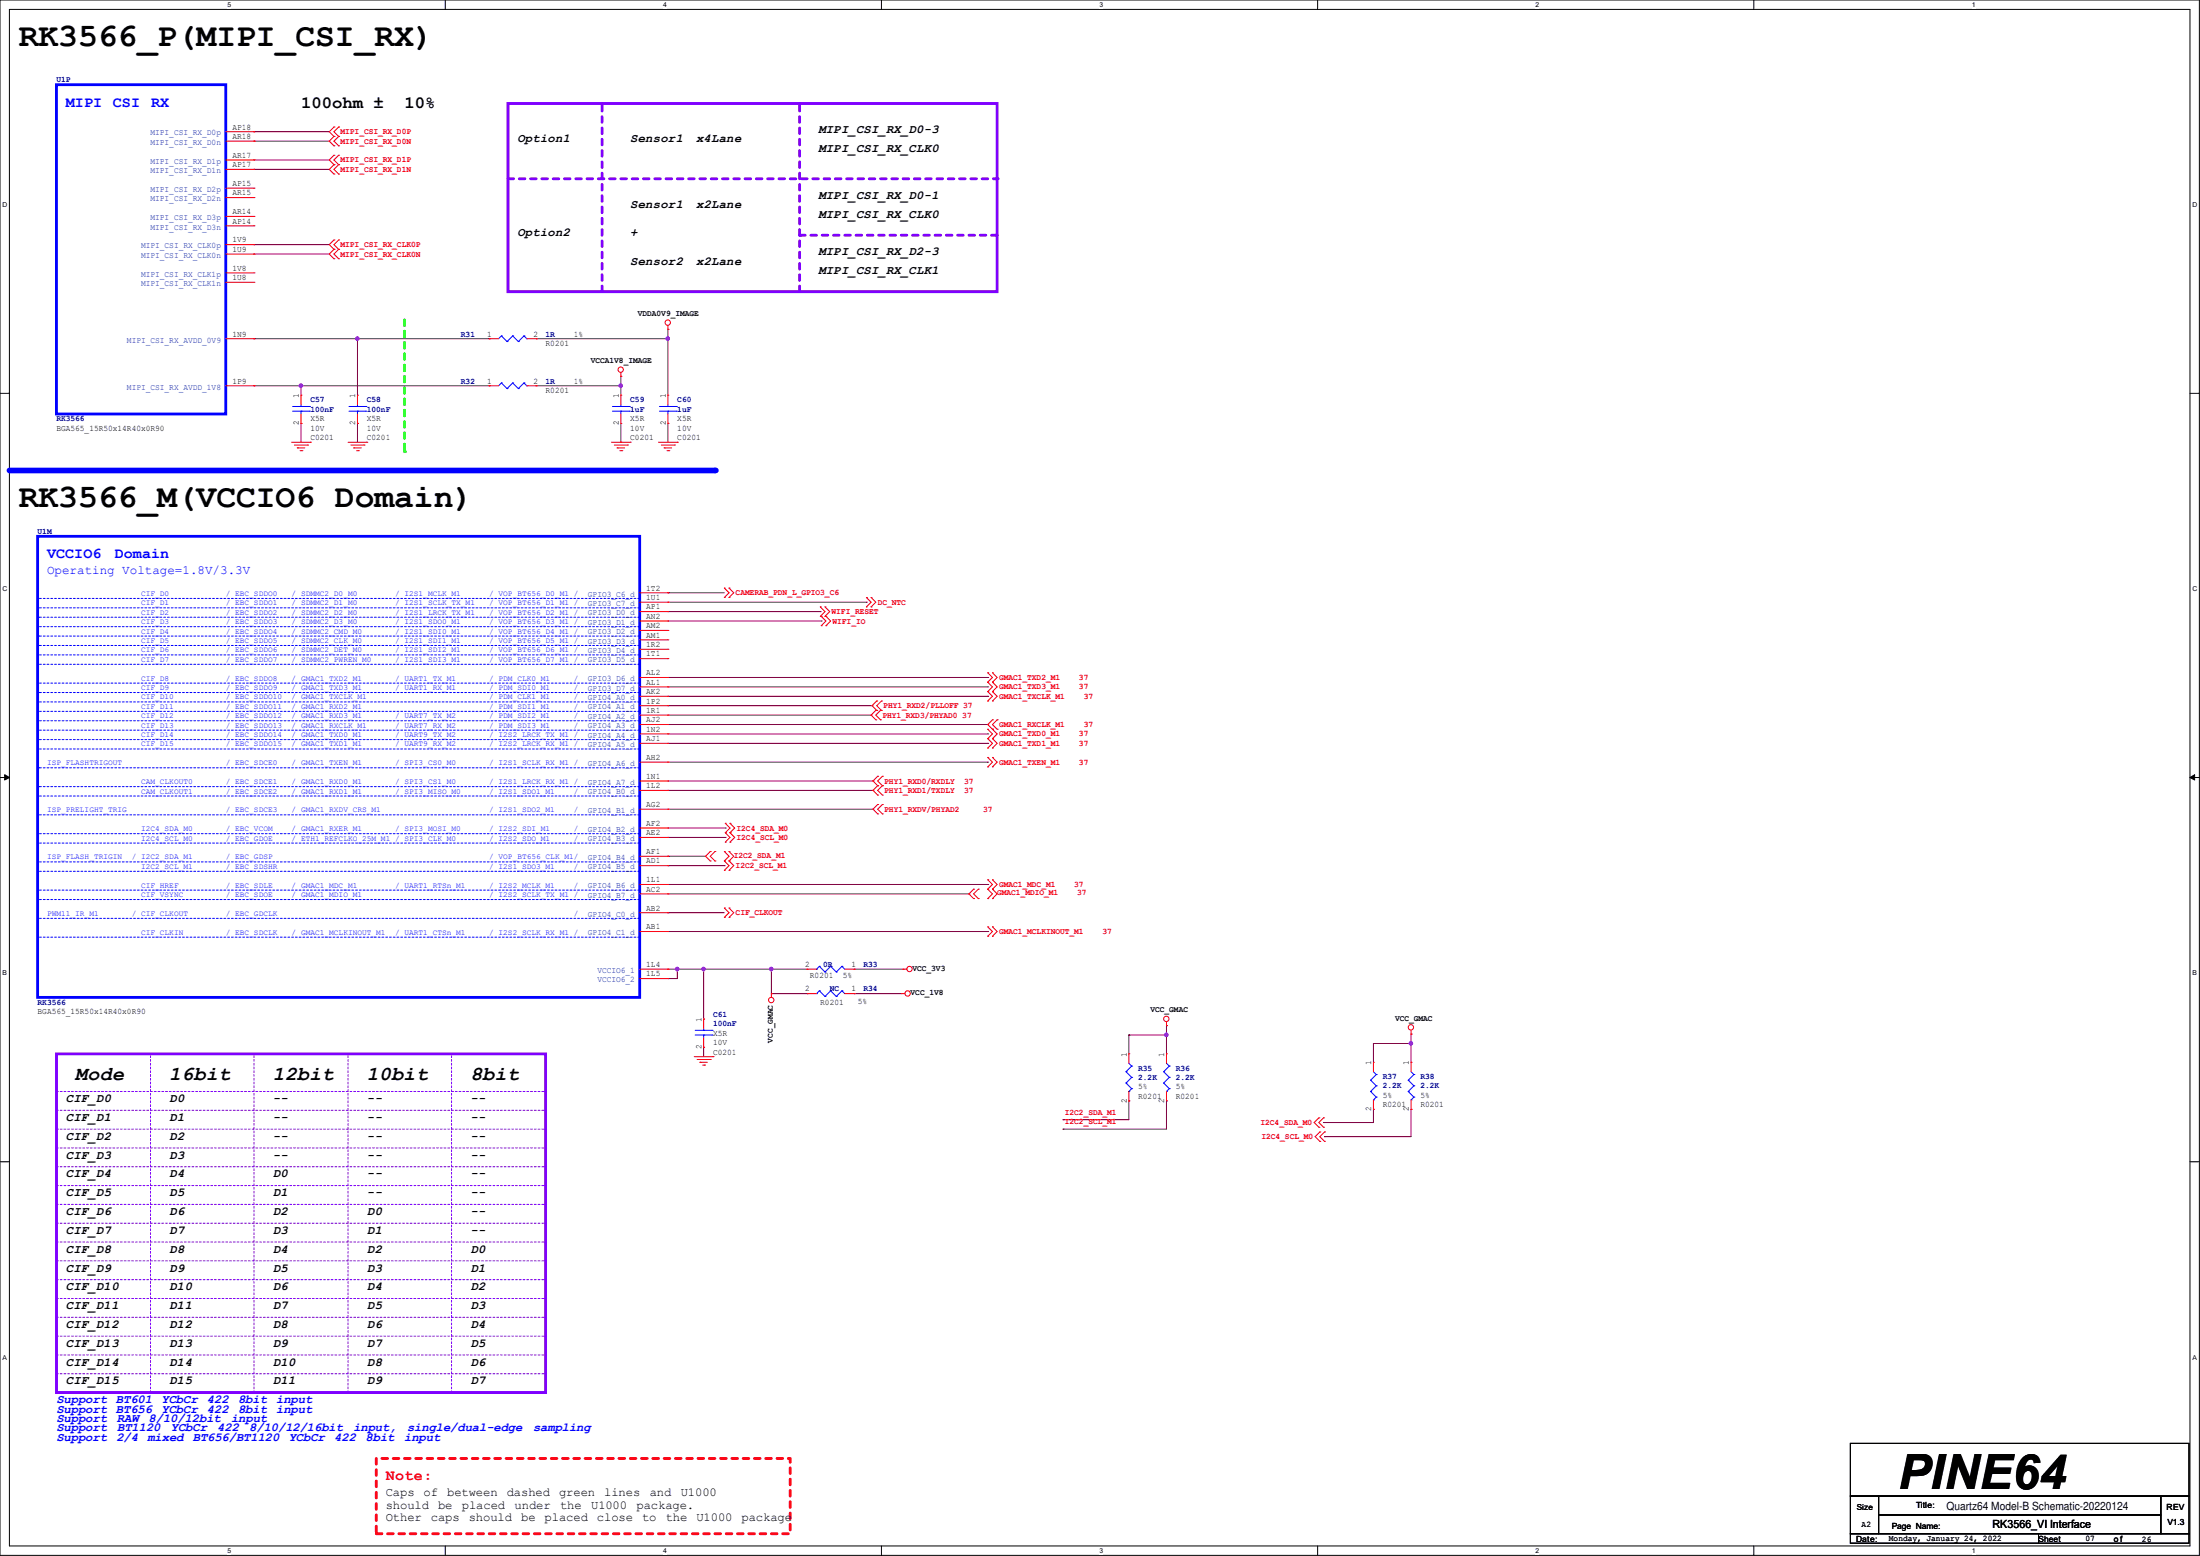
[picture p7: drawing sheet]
<svg xmlns="http://www.w3.org/2000/svg" width="297mm" height="210mm" viewBox="0 0 297 210" stroke-linecap="round" stroke-linejoin="round" font-family="sans-serif">
<path d="M0 0h296.9v209.9h-296.9zM1.3 1.3h294.4v207.4h-294.4z" fill="none" stroke="#000" stroke-width=".14"/>
<g fill="#fff">
<path d="M30.7 .1h.5v1h-.5z"/>
<path d="M30.7 208.8h.5v1h-.5z"/>
</g>
<path d="M60.1 0v1.3M60.1 208.7v1.2" fill="none" stroke="#000" stroke-width=".14"/>
<g fill="#fff">
<path d="M89.5 .1h.5v1h-.5z"/>
<path d="M89.5 208.8h.5v1h-.5z"/>
</g>
<path d="M119 0v1.3M119 208.7v1.2" fill="none" stroke="#000" stroke-width=".14"/>
<g fill="#fff">
<path d="M148.4 .1h.5v1h-.5z"/>
<path d="M148.4 208.8h.5v1h-.5z"/>
</g>
<path d="M177.9 0v1.3M177.9 208.7v1.2" fill="none" stroke="#000" stroke-width=".14"/>
<g fill="#fff">
<path d="M207.3 .1h.5v1h-.5z"/>
<path d="M207.3 208.8h.5v1h-.5z"/>
</g>
<path d="M236.8 0v1.3M236.8 208.7v1.2" fill="none" stroke="#000" stroke-width=".14"/>
<g fill="#fff">
<path d="M266.2 .1h.5v1h-.5z"/>
<path d="M266.2 208.8h.5v1h-.5z"/>
<path d="M.3 27.2h.7v1h-.7z"/>
<path d="M296 27.2h.6v1h-.6z"/>
<path d="M.3 79h.7v1h-.7z"/>
<path d="M296 79h.6v1h-.6z"/>
</g>
<path d="M0 53.1h1.3M295.7 53.1h1.2" fill="none" stroke="#000" stroke-width=".14"/>
<g fill="#fff">
<path d="M.3 130.9h.6v1h-.6z"/>
<path d="M296 130.9h.6v1h-.6z"/>
</g>
<path d="M0 104.9h1.3M295.7 104.9h1.2" fill="none" stroke="#000" stroke-width=".14"/>
<path d="M.6 104.6l.7 .3-.7 .4zM295.7 104.9l.6-.3v.7z" fill="#000" stroke="#000" stroke-width=".14"/>
<g fill="#fff">
<path d="M.3 182.7h.6v1h-.6z"/>
<path d="M296 182.7h.5v1h-.5z"/>
</g>
<path d="M0 156.8h1.3M295.7 156.8h1.2" fill="none" stroke="#000" stroke-width=".14"/>
<path d="M1.3 63.5h95.2" fill="none" stroke="#00f" stroke-width=".76"/>
<circle cx="96.5" cy="63.5" r=".38" fill="#00f"/>
<path d="M54.6 43.2v17.8" fill="none" stroke="#01ff00" stroke-width=".38" stroke-dasharray=".8 .8"/>
<circle cx="54.6" cy="61" r=".19" fill="#01ff00" stroke-dasharray=".8 .8"/>
<path d="M50.8 196.9h55.9v10.1h-55.9z" fill="none" stroke="#f00" stroke-width=".38" stroke-dasharray=".8 .8"/>
<path d="M68.6 14h66v25.4h-66z" fill="none" stroke="#7f00ff" stroke-width=".38"/>
<path d="M68.6 24.1h66" fill="none" stroke="#7f00ff" stroke-width=".38" stroke-dasharray=".8 .8"/>
<circle cx="134.6" cy="24.1" r=".19" fill="#7f00ff" stroke-dasharray=".8 .8"/>
<path d="M108 39.4v-25.4" fill="none" stroke="#7f00ff" stroke-width=".38" stroke-dasharray=".8 .8"/>
<circle cx="108" cy="14" r=".19" fill="#7f00ff" stroke-dasharray=".8 .8"/>
<path d="M134.6 31.7h-26.6" fill="none" stroke="#7f00ff" stroke-width=".38" stroke-dasharray=".8 .8"/>
<circle cx="108" cy="31.7" r=".19" fill="#7f00ff" stroke-dasharray=".8 .8"/>
<path d="M81.3 39.4v-25.4" fill="none" stroke="#7f00ff" stroke-width=".38" stroke-dasharray=".8 .8"/>
<circle cx="81.3" cy="14" r=".19" fill="#7f00ff" stroke-dasharray=".8 .8"/>
<path d="M7.6 142.2h66.1v45.8h-66.1z" fill="none" stroke="#7f00ff" stroke-width=".38"/>
<g fill="none" stroke="#7f00ff" stroke-width=".14" stroke-dasharray=".3 .3">
<path d="M7.6 147.3h66.1M7.6 149.9h66.1M7.6 152.4h66.1M7.6 154.9h66.1M7.6 157.5h66.1M20.3 142.2h.1M34.3 142.2h.1M47 142.2h.1M61 142.2h.1M73.7 147.3h.1M73.7 149.9h.1M73.7 152.4h.1"/>
<path d="M73.7 154.9h.1M73.7 157.5h.1M7.6 167.6h66.1M7.6 165.1h66.1M7.6 162.6h66.1M7.6 160h66.1M7.6 170.2h66.1M7.6 177.8h66.1M7.6 175.3h66.1M7.6 172.7h66.1M73.7 167.6h.1M73.7 165.1h.1"/>
<path d="M73.7 162.6h.1M73.7 160h.1M73.7 170.2h.1M73.7 177.8h.1M73.7 175.3h.1M73.7 172.7h.1M7.6 180.3h66.1M7.6 185.4h66.1M7.6 182.9h66.1M20.3 188v-45.8M34.3 188v-45.8M47 188v-45.8"/>
<path d="M61 188v-45.8M73.7 180.3h.1M73.7 185.4h.1M73.7 182.9h.1"/>
</g>
<g fill="none" stroke="#7f003f" stroke-width=".14">
<path d="M34.3 19h.1M34.3 17.8h.1M34.3 19h10.2M34.3 17.8h10.2M34.3 34.3h.1M34.3 33h.1M34.3 22.9h.1M34.3 21.6h.1M34.3 34.3h10.2M34.3 33h10.2M34.3 22.9h10.2M34.3 21.6h10.2"/>
<path d="M34.3 45.7h.1M34.3 52.1h.1M34.3 45.7h31.7M34.3 52.1h31.7M40.6 52.1h.1M40.6 57.1h.1M40.6 52.1v1.2M40.6 57.1v2.6M48.3 45.7h.1M48.3 57.1h.1M48.3 45.7v7.6M48.3 57.1v2.6"/>
<path d="M66 52.1h.1M66 45.7h.1M72.4 45.7h.1M72.4 45.7h17.8M72.4 52.1h11.4M83.8 50.8h.1M83.8 52.1h.1M83.8 59.7h.1M83.8 50.8v2.5M83.8 57.1v2.6M90.2 45.7h.1M90.2 57.1h.1"/>
<path d="M90.2 44.4h.1M90.2 44.4v8.9M90.2 57.1v2.6M90.2 80h.1M90.2 91.4h43.2M90.2 92.7h43.2M90.2 94h43.2M90.2 95.3h27.5M90.2 96.5h27.4M90.2 97.8h43.2M90.2 99.1h43.2M90.2 80h7.6"/>
<path d="M90.2 81.3h26.8M90.2 82.6h20.5M90.2 83.8h20.7M110.7 82.6h.1M110.9 83.8h.1M117 81.3h.1M117.6 96.5h.1M117.7 95.3h.1M133.4 91.4h.1M133.4 92.7h.1M133.4 94h.1M133.4 97.8h.1"/>
<path d="M133.4 99.1h.1M90.2 115.6h.1M90.2 115.6h5.1M90.2 116.8h7.6M90.2 119.4h43.2M90.2 100.3h43.2M90.2 102.9h43.2M90.2 105.4h27.7M90.2 106.7h27.7M90.2 109.2h27.7M90.2 111.8h7.7M90.2 113h7.7"/>
<path d="M97.8 116.8h.1M97.9 111.8h.1M97.9 113h.1M117.9 105.4h.1M117.9 106.7h.1M117.9 109.2h.1M133.4 119.4h.1M133.4 100.3h.1M133.4 102.9h.1M90.2 130.8h.1M90.2 123.2h.1M90.2 132.1h.1"/>
<path d="M90.2 130.8h18.8M90.2 123.2h7.6M90.2 120.7h40.6M90.2 125.7h43.2M91.4 130.8h.1M91.4 130.8v1.3h-1.2M95 137.5h.1M95 130.8h.1M95 130.8v6.7M104.1 130.8h.1M104.1 130.8v3.3h4.9M109 134.1h.1"/>
<path d="M115.3 134.1h.1M115.3 130.8h.1M115.3 130.8h6.6M115.3 134.1h6.4M130.8 120.7h.1M133.4 125.7h.1M152.4 139.7h.1M152.4 139.7v2.5M152.4 139.7h5.1M157.5 138.4h.1M157.5 139.7h.1M157.5 138.4v3.8"/>
<path d="M190.5 139.6h.1M190.5 139.6v3.8M95 141.4h.1M95 141.4v1.2M143.5 151.1h.1M143.5 152.4h.1M152.4 148.6h.1M152.4 148.6v2.5h-8.9M157.5 148.6h.1M157.5 148.6v3.8h-14M178.7 151.5h.1M178.8 153.4h.1"/>
<path d="M185.4 140.8h.1M185.4 149.7h.1M185.4 140.8v2.6M185.4 149.7v1.8h-6.7M185.4 140.8h5.1M190.5 140.8h.1M190.5 149.7h.1M190.5 149.7v3.7h-11.7"/>
</g>
<g fill="#f0f" stroke="#f0f" stroke-width=".14">
<circle cx="48.2" cy="45.7" r=".23"/>
<circle cx="40.6" cy="52" r=".23"/>
<circle cx="157.5" cy="139.7" r=".23"/>
<circle cx="95" cy="130.8" r=".23"/>
<circle cx="91.4" cy="130.8" r=".23"/>
<circle cx="83.8" cy="52" r=".23"/>
<circle cx="90.1" cy="45.7" r=".23"/>
<circle cx="104.1" cy="130.8" r=".23"/>
<circle cx="190.5" cy="140.8" r=".23"/>
</g>
<g fill="none" stroke="#f00" stroke-width=".14">
<path d="M30.5 17.8h3.8M30.5 19h3.8M34.3 17.8h.1M34.3 19h.1M45.1 17.1h.1M45.1 18.4h.1M45.1 19.7h.1M45.1 17.1l-.6 .7 .6 .6M45.1 18.4l-.6 .6 .6 .7M45.7 18.4h.1M45.7 17.1h.1M45.7 19.7h.1"/>
<path d="M45.7 17.1l-.6 .7 .6 .6M45.7 18.4l-.6 .6 .6 .7M30.5 21.6h3.8M30.5 22.9h3.8M30.5 25.4h3.8M30.5 26.7h3.8M30.5 29.2h3.8M30.5 30.5h3.8M30.5 33h3.8M30.5 34.3h3.8M30.5 36.8h3.8M30.5 38.1h3.8"/>
<path d="M34.3 21.6h.1M34.3 22.9h.1M34.3 25.4h.1M34.3 26.7h.1M34.3 29.2h.1M34.3 30.5h.1M34.3 33h.1M34.3 34.3h.1M34.3 36.8h.1M34.3 38.1h.1M45.1 21h.1M45.1 22.2h.1"/>
<path d="M45.1 23.5h.1M45.1 32.4h.1M45.1 33.7h.1M45.1 34.9h.1M45.1 21l-.6 .6 .6 .6M45.1 22.2l-.6 .7 .6 .6M45.1 32.4l-.6 .6 .6 .7M45.1 33.7l-.6 .6 .6 .6M45.7 22.2h.1M45.7 21h.1M45.7 23.5h.1M45.7 33.7h.1"/>
<path d="M45.7 32.4h.1M45.7 34.9h.1M45.7 21l-.6 .6 .6 .6M45.7 22.2l-.6 .7 .6 .6M45.7 32.4l-.6 .6 .6 .7M45.7 33.7l-.6 .6 .6 .6M30.5 45.7h3.8M30.5 52.1h3.8M34.3 45.7h.1M34.3 52.1h.1M39.4 59.7h2.5M40.6 53.3h.1"/>
<path d="M40.6 57.1h.1M40.6 53.3v1.3M40.6 55.9v1.2M41.9 59.7h.1M47 59.7h2.5M48.3 53.3h.1M48.3 57.1h.1M48.3 53.3v1.3M48.3 55.9v1.2M49.5 59.7h.1M66 45.7h.1M66 52.1h.1"/>
<path d="M66 45.7h1.3M66 52.1h1.3M71.1 45.7h1.3M71.1 52.1h1.3M72.4 45.7h.1M72.4 52.1h.1M82.6 59.7h2.5M83.8 50.8h.1M83.8 53.3h.1M83.8 57.1h.1M83.8 50.3v.5M83.8 53.3v1.3"/>
<path d="M83.8 55.9v1.2M85.1 59.7h.1M88.9 59.7h2.5M90.2 44.4h.1M90.2 53.3h.1M90.2 57.1h.1M90.2 43.9v.5M90.2 53.3v1.3M90.2 55.9v1.2M91.4 59.7h.1M39.8 60.1h1.7M40.1 60.5h.1"/>
<path d="M40.1 60.5h1M40.5 60.8h.3M40.8 60.8h.1M41.5 60.1h.1M47.4 60.1h1.7M47.8 60.5h.1M47.8 60.5h1M48.1 60.8h.3M48.4 60.8h.1M49.1 60.1h.1M82.9 60.1h1.8M83.3 60.5h.1"/>
<path d="M83.3 60.5h1M83.7 60.8h.2M83.9 60.8h.1M84.7 60.1h.1M89.3 60.1h1.8M89.7 60.5h.1M89.7 60.5h1M90 60.8h.3M90.3 60.8h.1M91.1 60.1h.1M97.8 79.4h.1M97.8 79.4l.6 .6-.6 .6"/>
<path d="M98.4 79.4h.1M98.4 79.4l.7 .6-.7 .6M86.4 80h3.8M86.4 81.3h3.8M86.4 82.6h3.8M86.4 83.8h3.8M86.4 85.1h3.8M86.4 86.4h3.8M86.4 87.6h3.8M86.4 88.9h3.8M86.4 91.4h3.8M86.4 92.7h3.8"/>
<path d="M86.4 94h3.8M86.4 95.3h3.8M86.4 96.5h3.8M86.4 97.8h3.8M86.4 99.1h3.8M90.2 80h.1M90.2 81.3h.1M90.2 82.6h.1M90.2 83.8h.1M90.2 85.1h.1M90.2 86.4h.1M90.2 87.6h.1"/>
<path d="M90.2 88.9h.1M90.2 91.4h.1M90.2 92.7h.1M90.2 94h.1M90.2 95.3h.1M90.2 96.5h.1M90.2 97.8h.1M90.2 99.1h.1M97.8 80.6h.1M98.4 80.6h.1M110.7 83.2h.1M110.7 81.9h.1"/>
<path d="M110.7 81.9l.7 .7-.7 .6M110.9 84.5h.1M110.9 83.2h.1M110.9 83.2l.6 .6-.6 .7M111.4 83.2h.1M111.4 81.9h.1M111.4 81.9l.6 .7-.6 .6M111.5 84.5h.1M111.5 83.2h.1M111.5 83.2l.6 .6-.6 .7M117 81.9h.1M117 80.6h.1"/>
<path d="M117 80.6l.6 .7-.6 .6M117.6 81.9h.1M117.6 80.6h.1M117.6 80.6l.6 .7-.6 .6M118.2 95.9h.1M118.2 97.2h.1M118.2 95.9l-.6 .6 .6 .7M118.4 94.6h.1M118.4 95.9h.1M118.4 94.6l-.7 .7 .7 .6M118.9 97.2h.1M118.9 95.9h.1"/>
<path d="M118.9 95.9l-.7 .6 .7 .7M119 95.9h.1M119 94.6h.1M119 94.6l-.6 .7 .6 .6M133.4 92.1h.1M133.4 90.8h.1M133.4 93.3h.1M133.4 94.6h.1M133.4 99.7h.1M133.4 98.4h.1M133.4 90.8l.6 .6-.6 .7M133.4 92.1l.6 .6-.6 .6"/>
<path d="M133.4 93.3l.6 .7-.6 .6M133.4 98.4l.6 .7-.6 .6M133.4 99.7l.6 .6-.6 .7M134 92.1h.1M134 90.8h.1M134 93.3h.1M134 94.6h.1M134 97.2h.1M134 98.4h.1M134 99.7h.1M134 90.8l.6 .6-.6 .7M134 92.1l.6 .6-.6 .6"/>
<path d="M134 93.3l.6 .7-.6 .6M134 97.2l-.6 .6 1.2 1.3-.6 .6M134 99.7l.6 .6-.6 .7M134.6 98.4h.1M134.6 97.2h.1M134.6 97.2l-.6 .6 .6 .6M86.4 100.3h3.8M86.4 102.9h3.8M86.4 105.4h3.8M86.4 106.7h3.8M86.4 109.2h3.8M86.4 111.8h3.8"/>
<path d="M86.4 113h3.8M86.4 115.6h3.8M86.4 116.8h3.8M86.4 119.4h3.8M90.2 100.3h.1M90.2 102.9h.1M90.2 105.4h.1M90.2 106.7h.1M90.2 109.2h.1M90.2 111.8h.1M90.2 113h.1M90.2 115.6h.1"/>
<path d="M90.2 116.8h.1M90.2 119.4h.1M95.9 114.9h.1M95.9 116.2h.1M95.9 114.9l-.6 .7 .6 .6M96.5 116.2h.1M96.5 114.9h.1M96.5 114.9l-.6 .7 .6 .6M97.8 117.5h.1M97.8 116.2h.1M97.8 114.9h.1M97.8 116.2l.6 .6-.6 .7"/>
<path d="M97.8 114.9l.6 .7-.6 .6M97.9 112.4h.1M97.9 111.1h.1M97.9 113.7h.1M97.9 111.1l.7 .7-.7 .6M97.9 112.4l.7 .6-.7 .7M98.4 117.5h.1M98.4 116.2h.1M98.4 114.9h.1M98.4 116.2l.7 .6-.7 .7M98.4 114.9l.7 .7-.7 .6M98.6 112.4h.1"/>
<path d="M98.6 111.1h.1M98.6 113.7h.1M98.6 111.1l.6 .7-.6 .6M98.6 112.4l.6 .6-.6 .7M118.5 104.8h.1M118.5 106h.1M118.5 107.3h.1M118.5 108.6h.1M118.5 109.9h.1M118.5 104.8l-.6 .6 .6 .6M118.5 106l-.6 .7 .6 .6M118.5 108.6l-.6 .6 .6 .7"/>
<path d="M119.1 106h.1M119.1 104.8h.1M119.1 107.3h.1M119.1 109.9h.1M119.1 108.6h.1M119.1 104.8l-.6 .6 .6 .6M119.1 106l-.6 .7 .6 .6M119.1 108.6l-.6 .6 .6 .7M133.4 118.7h.1M133.4 101h.1M133.4 103.5h.1M133.4 102.2h.1"/>
<path d="M133.4 118.7l.6 .7-.6 .6M133.4 102.2l.6 .7-.6 .6M134 118.7h.1M134 101h.1M134 103.5h.1M134 102.2h.1M134 118.7l.6 .7-.6 .6M134 102.2l.6 .7-.6 .6M86.4 130.8h3.8M86.4 120.7h3.8M86.4 123.2h3.8M86.4 125.7h3.8"/>
<path d="M86.4 132.1h3.8M90.2 120.7h.1M90.2 123.2h.1M90.2 125.7h.1M90.2 130.8h.1M90.2 132.1h.1M95 137.5h.1M95 137.5v1.3M97.8 123.8h.1M97.8 122.6h.1M97.8 122.6l.6 .6-.6 .6M98.4 123.8h.1"/>
<path d="M98.4 122.6h.1M98.4 122.6l.7 .6-.7 .6M104.1 134.1h.1M104.1 134.1v.5M109 134.1h.1M109 130.8h.1M109 130.8h1.2M109 134.1h1.2M114 130.8h1.3M114 134.1h1.3M115.3 134.1h.1M115.3 130.8h.1"/>
<path d="M121.7 134.1h.1M121.7 134.1h.5M121.9 130.8h.1M121.9 130.8h.5M131.4 120h.1M131.4 121.3h.1M131.4 120l-.6 .7 .6 .6M132.1 121.3h.1M132.1 120h.1M132.1 120l-.7 .7 .7 .6M133.4 120h.1M133.4 121.3h.1"/>
<path d="M133.4 126.4h.1M133.4 125.1h.1M133.4 120l.6 .7-.6 .6M133.4 125.1l.6 .6-.6 .7M134 120h.1M134 121.3h.1M134 126.4h.1M134 125.1h.1M134 120l.6 .7-.6 .6M134 125.1l.6 .6-.6 .7M157.5 138.4h.1M157.5 137.9v.5"/>
<path d="M190.5 139.6h.1M190.5 139.1v.5M93.7 142.6h2.6M94.1 143h1.8M94.5 143.4h.1M94.5 143.4h1M94.9 143.8h.2M95 141.4h.1M95 140.1v1.3M95.1 143.8h.1M95.9 143h.1M96.3 142.6h.1"/>
<path d="M152.4 142.2h.1M152.4 148.6h.1M152.4 142.2v1.3M152.4 147.3v1.3M157.5 142.2h.1M157.5 148.6h.1M157.5 142.2v1.3M157.5 147.3v1.3M178.1 152.1h.1M178.1 150.9h.1M178.1 150.9l-.7 .6 .7 .6M178.2 154.1h.1"/>
<path d="M178.2 152.8h.1M178.2 152.8l-.7 .6 .7 .7M178.7 152.1h.1M178.7 150.9h.1M178.7 150.9l-.6 .6 .6 .6M178.8 154.1h.1M178.8 152.8h.1M178.8 152.8l-.6 .6 .6 .7M185.4 143.4h.1M185.4 149.7h.1M185.4 143.4v1.3M185.4 148.5v1.2"/>
<path d="M190.5 143.4h.1M190.5 149.7h.1M190.5 143.4v1.3M190.5 148.5v1.2"/>
<circle cx="83.8" cy="49.9" r=".36"/>
<circle cx="90.1" cy="43.5" r=".36"/>
<circle cx="104.1" cy="135" r=".36"/>
<circle cx="122.5" cy="134.1" r=".36"/>
<circle cx="122.8" cy="130.8" r=".36"/>
<circle cx="157.5" cy="137.5" r=".36"/>
<circle cx="190.5" cy="138.7" r=".36"/>
</g>
<path d="M249.8 194.8h45.7v7.1h-45.7zM249.8 201.9h3.8v5.1h-3.8zM249.8 207h25.4v1.3h-25.4zM253.6 201.9h38.1v2.6h-38.1zM253.6 204.5h38.1v2.5h-38.1zM275.2 207h20.3v1.3h-20.3zM291.7 201.9h3.8v5.1h-3.8z" fill="none" stroke="#000" stroke-width=".14"/>
<g fill="none" stroke="#00f" stroke-width=".14">
<path d="M39.5 55.5h2.3M39.5 54.9h2.3M40.6 54.9h.1M40.6 55.5h.1M40.6 54.6v.3M40.6 55.5v.4M41.8 55.5h.1M41.8 54.9h.1M47.1 55.5h2.3M47.1 54.9h2.3M48.3 54.9h.1M48.3 55.5h.1"/>
<path d="M48.3 54.6v.3M48.3 55.5v.4M49.4 55.5h.1M49.4 54.9h.1M67.7 45.3h.1M67.7 51.7h.1M67.7 45.3l-.4 .4M67.7 45.3l.8 .8M67.7 51.7l-.4 .4M67.7 51.7l.8 .8M68.5 46.1h.1M68.5 52.5h.1"/>
<path d="M69.2 45.3h.1M69.2 51.7h.1M69.2 45.3l-.7 .8M69.2 45.3l.8 .8M69.2 51.7l-.7 .8M69.2 51.7l.8 .8M70 46.1h.1M70 52.5h.1M70.7 45.3h.1M70.7 51.7h.1M70.7 45.3l-.7 .8M70.7 45.3l.4 .4"/>
<path d="M70.7 51.7l-.7 .8M70.7 51.7l.4 .4M71.1 45.7h.1M71.1 52.1h.1M82.7 55.5h2.3M82.7 54.9h2.3M83.8 54.9h.1M83.8 55.5h.1M83.8 54.6v.3M83.8 55.5v.4M85 55.5h.1M85 54.9h.1"/>
<path d="M89 55.5h2.3M89 54.9h2.3M90.2 54.9h.1M90.2 55.5h.1M90.2 54.6v.3M90.2 55.5v.4M91.3 55.5h.1M91.3 54.9h.1M93.9 139.7h2.2M93.9 139.1h2.2M95 139.1h.1M95 139.7h.1"/>
<path d="M95 138.8v.3M95 139.7v.4M96.1 139.7h.1M96.1 139.1h.1M110.2 134.1h.1M110.2 130.8h.1M110.6 133.7h.1M110.6 133.7l.8 .8M110.6 133.7l-.4 .4M110.6 130.4h.1M110.6 130.4l.8 .8M110.6 130.4l-.4 .4"/>
<path d="M111.4 134.5h.1M111.4 131.2h.1M112.1 133.7h.1M112.1 130.4h.1M112.1 133.7l.8 .8M112.1 133.7l-.7 .8M112.1 130.4l.8 .8M112.1 130.4l-.7 .8M112.9 134.5h.1M112.9 131.2h.1M113.7 133.7h.1M113.7 130.4h.1"/>
<path d="M113.7 133.7l.3 .4M113.7 133.7l-.8 .8M113.7 130.4l.3 .4M113.7 130.4l-.8 .8M152 144.7h.1M152 146.2h.1M152 144.7l.8 .7M152 146.2l.8 .7M152.4 147.3h.1M152.4 143.5l.4 .4M152.8 143.9h.1M152.8 145.4h.1"/>
<path d="M152.8 146.9h.1M152.8 143.9l-.8 .8M152.8 145.4l-.8 .8M152.8 146.9l-.4 .4M157.1 144.7h.1M157.1 146.2h.1M157.1 144.7l.8 .7M157.1 146.2l.8 .7M157.5 147.3h.1M157.5 143.5l.4 .4M157.9 143.9h.1M157.9 145.4h.1"/>
<path d="M157.9 146.9h.1M157.9 143.9l-.8 .8M157.9 145.4l-.8 .8M157.9 146.9l-.4 .4M185 145.8h.1M185 147.3h.1M185 145.8l.8 .8M185 147.3l.8 .8M185.4 148.5h.1M185.4 144.7l.4 .3M185.8 145h.1M185.8 146.6h.1"/>
<path d="M185.8 148.1h.1M185.8 145l-.8 .8M185.8 146.6l-.8 .7M185.8 148.1l-.4 .4M190.1 145.8h.1M190.1 147.3h.1M190.1 145.8l.8 .8M190.1 147.3l.8 .8M190.5 148.5h.1M190.5 144.7l.4 .3M190.9 145h.1M190.9 146.6h.1"/>
<path d="M190.9 148.1h.1M190.9 145l-.8 .8M190.9 146.6l-.8 .7M190.9 148.1l-.4 .4"/>
</g>
<g fill="none" stroke="#00f" stroke-width=".14" stroke-dasharray=".3 .3">
<path d="M5.1 99.8h.1M5.1 92.2h.1M5.1 80.8h.1M5.1 89.7h.1M5.1 98.6h.1M5.1 97.3h.1M5.1 84.6h.1M5.1 96h.1M5.1 88.4h.1M5.1 82h.1M5.1 94.7h.1M5.2 83.3h.1"/>
<path d="M5.2 87.1h.1M5.2 85.9h.1M5.2 93.5h.1M86.4 99.8h-81.3M86.4 83.3h-81.2M86.4 92.2h-81.3M86.4 80.8h-81.3M86.4 89.7h-81.3M86.4 98.6h-81.3M86.4 87.1h-81.2M86.4 97.3h-81.3M86.4 84.6h-81.3"/>
<path d="M86.4 85.9h-81.2M86.4 96h-81.3M86.4 93.5h-81.2M86.4 88.4h-81.3M86.4 82h-81.3M86.4 94.7h-81.3M5.1 101.1h.1M5.1 113.8h.1M5.1 110h.1M5.1 117.6h.1M5.1 116.3h.1M5.1 112.5h.1"/>
<path d="M5.1 107.4h.1M5.2 106.2h.1M5.2 103.6h.1M86.4 106.2h-81.2M86.4 101.1h-81.3M86.4 103.6h-81.2M86.4 113.8h-81.3M86.4 110h-81.3M86.4 117.6h-81.3M86.4 116.3h-81.3M86.4 112.5h-81.3M86.4 107.4h-81.3"/>
<path d="M5.1 121.4h.1M5.1 124h.1M5.1 120.1h.1M5.1 126.5h.1M86.4 121.4h-81.3M86.4 124h-81.3M86.4 120.1h-81.3M86.4 126.5h-81.3"/>
</g>
<path d="M7.6 11.4h22.9v44.5h-22.9zM5.1 72.4h81.3v62.2h-81.3z" fill="none" stroke="#00f" stroke-width=".38"/>
<text font-size="6.6" x="256.3" y="201">PINE64</text>
<g font-size="4.4">
<text x="2.5" y="6.3">RK3566_P(MIPI_CSI_RX)</text>
<text x="2.5" y="68.5">RK3566_M(VCCIO6 Domain)</text>
</g>
<g font-size="2.7">
<text x="10.2" y="145.7">Mode</text>
<text x="22.9" y="145.7">16bit</text>
<text x="36.8" y="145.7">12bit</text>
<text x="49.5" y="145.7">10bit</text>
<text x="63.5" y="145.7">8bit</text>
</g>
<g font-size="2.3">
<text x="40.6" y="14.6">100ohm ±</text>
<text x="54.6" y="14.6">10%</text>
</g>
<g font-size="2" fill="#00f">
<text x="8.9" y="14.4">MIPI</text>
<text x="15.2" y="14.4">CSI</text>
<text x="20.4" y="14.4">RX</text>
<text x="6.3" y="75.4">VCCIO6</text>
<text x="15.5" y="75.4">Domain</text>
</g>
<text font-size="2" fill="#f00" x="52.1" y="199.8">Note:</text>
<g font-size="1.7">
<text x="110.5" y="17.9">MIPI_CSI_RX_D0-3</text>
<text x="69.8" y="19.2">Option1</text>
<text x="85.1" y="19.2">Sensor1</text>
<text x="94" y="19.2">x4Lane</text>
<text x="110.5" y="20.5">MIPI_CSI_RX_CLK0</text>
<text x="85.1" y="28.1">Sensor1</text>
<text x="94" y="28.1">x2Lane</text>
<text x="110.5" y="26.8">MIPI_CSI_RX_D0-1</text>
<text x="110.5" y="29.4">MIPI_CSI_RX_CLK0</text>
<text x="69.8" y="31.9">Option2</text>
<text x="85.1" y="31.9">+</text>
<text x="85.1" y="35.7">Sensor2</text>
<text x="94" y="35.7">x2Lane</text>
<text x="110.5" y="34.5">MIPI_CSI_RX_D2-3</text>
<text x="110.5" y="37">MIPI_CSI_RX_CLK1</text>
<text x="8.9" y="148.8">CIF_D0</text>
<text x="22.9" y="148.8">D0</text>
<text x="36.8" y="148.8">--</text>
<text x="49.5" y="148.8">--</text>
<text x="63.5" y="148.8">--</text>
<text x="8.9" y="151.3">CIF_D1</text>
<text x="8.9" y="153.8">CIF_D2</text>
<text x="22.9" y="151.3">D1</text>
<text x="22.9" y="153.8">D2</text>
<text x="36.8" y="153.8">--</text>
<text x="36.8" y="151.3">--</text>
<text x="49.5" y="151.3">--</text>
<text x="49.5" y="153.8">--</text>
<text x="63.5" y="153.8">--</text>
<text x="63.5" y="151.3">--</text>
<text x="8.9" y="156.4">CIF_D3</text>
<text x="8.9" y="158.9">CIF_D4</text>
<text x="8.9" y="161.5">CIF_D5</text>
<text x="22.9" y="156.4">D3</text>
<text x="22.9" y="158.9">D4</text>
<text x="22.9" y="161.5">D5</text>
<text x="36.8" y="158.9">D0</text>
<text x="36.8" y="161.5">D1</text>
<text x="36.8" y="156.4">--</text>
<text x="49.5" y="156.4">--</text>
<text x="49.5" y="158.9">--</text>
<text x="49.5" y="161.5">--</text>
<text x="63.5" y="161.5">--</text>
<text x="63.5" y="158.9">--</text>
<text x="63.5" y="156.4">--</text>
<text x="8.9" y="164">CIF_D6</text>
<text x="8.9" y="166.5">CIF_D7</text>
<text x="22.9" y="164">D6</text>
<text x="22.9" y="166.5">D7</text>
<text x="36.8" y="164">D2</text>
<text x="36.8" y="166.5">D3</text>
<text x="49.5" y="164">D0</text>
<text x="49.5" y="166.5">D1</text>
<text x="63.5" y="164">--</text>
<text x="63.5" y="166.5">--</text>
<text x="8.9" y="169.1">CIF_D8</text>
<text x="8.9" y="171.6">CIF_D9</text>
<text x="22.9" y="169.1">D8</text>
<text x="22.9" y="171.6">D9</text>
<text x="36.8" y="169.1">D4</text>
<text x="36.8" y="171.6">D5</text>
<text x="49.5" y="169.1">D2</text>
<text x="49.5" y="171.6">D3</text>
<text x="63.5" y="169.1">D0</text>
<text x="63.5" y="171.6">D1</text>
<text x="8.9" y="174.2">CIF_D10</text>
<text x="8.9" y="176.7">CIF_D11</text>
<text x="8.9" y="179.2">CIF_D12</text>
<text x="22.9" y="174.2">D10</text>
<text x="22.9" y="176.7">D11</text>
<text x="22.9" y="179.2">D12</text>
<text x="36.8" y="174.2">D6</text>
<text x="36.8" y="176.7">D7</text>
<text x="36.8" y="179.2">D8</text>
<text x="49.5" y="174.2">D4</text>
<text x="49.5" y="176.7">D5</text>
<text x="49.5" y="179.2">D6</text>
<text x="63.5" y="174.2">D2</text>
<text x="63.5" y="176.7">D3</text>
<text x="63.5" y="179.2">D4</text>
<text x="8.9" y="181.8">CIF_D13</text>
<text x="8.9" y="184.3">CIF_D14</text>
<text x="22.9" y="181.8">D13</text>
<text x="22.9" y="184.3">D14</text>
<text x="36.8" y="181.8">D9</text>
<text x="36.8" y="184.3">D10</text>
<text x="49.5" y="181.8">D7</text>
<text x="49.5" y="184.3">D8</text>
<text x="63.5" y="181.8">D5</text>
<text x="63.5" y="184.3">D6</text>
<text x="8.9" y="186.9">CIF_D15</text>
<text x="22.9" y="186.9">D15</text>
<text x="36.8" y="186.9">D11</text>
<text x="49.5" y="186.9">D9</text>
<text x="63.5" y="186.9">D7</text>
<text x="52.1" y="202">Caps</text>
<text x="52.1" y="203.6">should</text>
<text x="57.2" y="202">of</text>
<text x="59.1" y="203.6">be</text>
<text x="60.4" y="202">between</text>
<text x="62.4" y="203.6">placed</text>
<text x="68.4" y="202">dashed</text>
<text x="69.5" y="203.6">under</text>
<text x="75.5" y="202">green</text>
<text x="75.6" y="203.6">the</text>
<text x="79.8" y="203.6">U1000</text>
<text x="81.6" y="202">lines</text>
<text x="85.9" y="203.6">package.</text>
<text x="87.7" y="202">and</text>
<text x="91.9" y="202">U1000</text>
<text x="52.1" y="205.3">Other</text>
<text x="58.2" y="205.3">caps</text>
<text x="63.3" y="205.3">should</text>
<text x="70.4" y="205.3">be</text>
<text x="73.5" y="205.3">placed</text>
<text x="80.6" y="205.3">close</text>
<text x="86.7" y="205.3">to</text>
<text x="89.9" y="205.3">the</text>
<text x="94" y="205.3">U1000</text>
<text x="100.1" y="205.3">package</text>
</g>
<g font-size="1.7" fill="#00f">
<text x="6.3" y="77.5">Operating Voltage=1.8V/3.3V</text>
<text x="7.6" y="189.4">Support</text>
<text x="7.6" y="190.7">Support</text>
<text x="7.6" y="191.9">Support</text>
<text x="15.7" y="189.4">BT601</text>
<text x="15.7" y="190.7">BT656 YCbCr</text>
<text x="15.8" y="191.9">RAW 8/10/12bit</text>
<text x="21.8" y="189.4">YCbCr</text>
<text x="27.9" y="189.4">422</text>
<text x="27.9" y="190.7">422</text>
<text x="31.2" y="191.9">input</text>
<text x="32.1" y="189.4">8bit</text>
<text x="32.1" y="190.7">8bit</text>
<text x="37.3" y="189.4">input</text>
<text x="37.3" y="190.7">input</text>
<text x="7.6" y="193.2">Support</text>
<text x="7.6" y="194.5">Support</text>
<text x="15.7" y="194.5">2/4</text>
<text x="15.8" y="193.2">BT1120</text>
<text x="19.9" y="194.5">mixed BT656/BT1120</text>
<text x="23.1" y="193.2">YCbCr</text>
<text x="29.3" y="193.2">422</text>
<text x="33.7" y="193.2">8/10/12/16bit</text>
<text x="39" y="194.5">YCbCr</text>
<text x="45.1" y="194.5">422</text>
<text x="47.7" y="193.2">input,</text>
<text x="49.4" y="194.5">8bit</text>
<text x="54.6" y="194.5">input</text>
<text x="55" y="193.2">single/dual-edge</text>
<text x="72" y="193.2">sampling</text>
</g>
<g font-size="1.5">
<text x="262.8" y="203.8">Quartz64 Model-B Schematic-20220124</text>
<text x="269" y="206.2">RK3566_VI Interface</text>
</g>
<g font-size="1.1" fill="#00007f">
<text x="7.6" y="11.1">U1P</text>
<text x="62.2" y="45.4">R31</text>
<text x="73.7" y="45.4">1R</text>
<text x="62.2" y="51.8">R32</text>
<text x="73.7" y="51.8">1R</text>
<text x="7.6" y="56.9">RK3566</text>
<text x="41.9" y="54.3">C57</text>
<text x="41.9" y="55.6">100nF</text>
<text x="49.5" y="54.3">C58</text>
<text x="49.5" y="55.6">100nF</text>
<text x="85.1" y="54.3">C59</text>
<text x="85.1" y="55.6">1uF</text>
<text x="91.4" y="54.3">C60</text>
<text x="91.4" y="55.6">1uF</text>
<text x="5.1" y="72.1">U1M</text>
<text x="111.1" y="130.5">0R</text>
<text x="116.6" y="130.5">R33</text>
<text x="5.1" y="135.6">RK3566</text>
<text x="96.3" y="137.2">C61</text>
<text x="112" y="133.8">NC</text>
<text x="116.6" y="133.8">R34</text>
<text x="96.3" y="138.5">100nF</text>
<text x="153.7" y="144.5">R35</text>
<text x="153.7" y="145.8">2.2K</text>
<text x="158.7" y="144.5">R36</text>
<text x="158.7" y="145.8">2.2K</text>
<text x="186.7" y="145.6">R37</text>
<text x="186.7" y="146.9">2.2K</text>
<text x="191.8" y="145.6">R38</text>
<text x="191.8" y="146.9">2.2K</text>
</g>
<g font-size="1.1">
<text x="31.4" y="17.5">AP18</text>
<text x="31.4" y="18.8">AR18</text>
<text x="31.4" y="21.3">AR17</text>
<text x="31.4" y="22.6">AP17</text>
<text x="31.4" y="25.1">AP15</text>
<text x="31.4" y="26.4">AR15</text>
<text x="31.4" y="28.9">AR14</text>
<text x="31.4" y="30.2">AP14</text>
<text x="31.4" y="32.7">1V9</text>
<text x="31.4" y="34">1U9</text>
<text x="31.4" y="36.5">1V8</text>
<text x="31.4" y="37.8">1U8</text>
<text x="31.4" y="45.4">1N9</text>
<text x="65.8" y="45.4">1</text>
<text x="72" y="45.4">2</text>
<text x="73.7" y="46.7">R0201</text>
<text x="77.5" y="45.4">1%</text>
<text x="86.1" y="42.6">VDDA0V9_IMAGE</text>
<text x="31.4" y="51.8">1P9</text>
<text x="40.3" y="53.7" transform="rotate(-90 40.3 53.7)">1</text>
<text x="48" y="53.7" transform="rotate(-90 48 53.7)">1</text>
<text x="65.8" y="51.8">1</text>
<text x="72" y="51.8">2</text>
<text x="73.7" y="53">R0201</text>
<text x="77.5" y="51.8">1%</text>
<text x="79.8" y="49">VCCA1V8_IMAGE</text>
<text x="83.5" y="53.7" transform="rotate(-90 83.5 53.7)">1</text>
<text x="89.9" y="53.7" transform="rotate(-90 89.9 53.7)">1</text>
<text x="7.6" y="58.1">BGA565_15R50x14R40x0R90</text>
<text x="40.3" y="57.4" transform="rotate(-90 40.3 57.4)">2</text>
<text x="41.9" y="59.4">C0201</text>
<text x="41.9" y="56.9">X5R</text>
<text x="41.9" y="58.1">10V</text>
<text x="48" y="57.4" transform="rotate(-90 48 57.4)">2</text>
<text x="49.5" y="59.4">C0201</text>
<text x="49.5" y="56.9">X5R</text>
<text x="49.5" y="58.1">10V</text>
<text x="83.5" y="57.4" transform="rotate(-90 83.5 57.4)">2</text>
<text x="85.1" y="59.4">C0201</text>
<text x="85.1" y="56.9">X5R</text>
<text x="85.1" y="58.1">10V</text>
<text x="89.9" y="57.4" transform="rotate(-90 89.9 57.4)">2</text>
<text x="91.4" y="59.4">C0201</text>
<text x="91.4" y="56.9">X5R</text>
<text x="91.4" y="58.1">10V</text>
<text x="87.2" y="79.7">1T2</text>
<text x="87.2" y="81">1U1</text>
<text x="87.2" y="82.3">AP1</text>
<text x="87.2" y="83.5">AN2</text>
<text x="87.2" y="84.8">AM2</text>
<text x="87.2" y="86.1">AM1</text>
<text x="87.2" y="87.3">1R2</text>
<text x="87.2" y="88.6">1T1</text>
<text x="87.2" y="91.1">AL2</text>
<text x="87.2" y="92.4">AL1</text>
<text x="87.2" y="93.7">AK2</text>
<text x="87.2" y="95">1P2</text>
<text x="87.2" y="96.2">1R1</text>
<text x="87.2" y="97.5">AJ2</text>
<text x="87.2" y="98.8">1N2</text>
<text x="87.2" y="100">AJ1</text>
<text x="87.2" y="102.6">AH2</text>
<text x="87.2" y="105.1">1N1</text>
<text x="87.2" y="106.4">1L2</text>
<text x="87.2" y="108.9">AG2</text>
<text x="87.2" y="111.5">AF2</text>
<text x="87.2" y="112.7">AE2</text>
<text x="87.2" y="115.3">AF1</text>
<text x="87.2" y="116.5">AD1</text>
<text x="87.2" y="119.1">1L1</text>
<text x="87.2" y="120.4">AC2</text>
<text x="87.2" y="122.9">AB2</text>
<text x="87.2" y="125.4">AB1</text>
<text x="87.2" y="130.5">1L4</text>
<text x="87.2" y="131.8">1L5</text>
<text x="108.7" y="130.5">2</text>
<text x="114.9" y="130.5">1</text>
<text x="123.2" y="131">VCC_3V3</text>
<text x="5.1" y="136.9">BGA565_15R50x14R40x0R90</text>
<text x="94.7" y="137.9" transform="rotate(-90 94.7 137.9)">1</text>
<text x="108.7" y="133.8">2</text>
<text x="109.3" y="132">R0201</text>
<text x="110.7" y="135.6">R0201</text>
<text x="113.8" y="132">5%</text>
<text x="114.9" y="133.8">1</text>
<text x="115.8" y="135.5">5%</text>
<text x="122.9" y="134.3">VCC_1V8</text>
<text x="155.3" y="136.6">VCC_GMAC</text>
<text x="188.3" y="137.8">VCC_GMAC</text>
<text x="94.7" y="141.6" transform="rotate(-90 94.7 141.6)">2</text>
<text x="96.3" y="142.3">C0201</text>
<text x="96.3" y="139.8">X5R</text>
<text x="96.3" y="141.1">10V</text>
<text x="104.4" y="140.7" transform="rotate(-90 104.4 140.7)">VCC_GMAC</text>
<text x="152.1" y="142.6" transform="rotate(-90 152.1 142.6)">1</text>
<text x="157.2" y="142.6" transform="rotate(-90 157.2 142.6)">1</text>
<text x="185.1" y="143.8" transform="rotate(-90 185.1 143.8)">1</text>
<text x="190.2" y="143.8" transform="rotate(-90 190.2 143.8)">1</text>
<text x="152.1" y="148.8" transform="rotate(-90 152.1 148.8)">2</text>
<text x="153.7" y="148.3">R0201</text>
<text x="153.7" y="147">5%</text>
<text x="157.2" y="148.8" transform="rotate(-90 157.2 148.8)">2</text>
<text x="158.7" y="148.3">R0201</text>
<text x="158.7" y="147">5%</text>
<text x="185.1" y="150" transform="rotate(-90 185.1 150)">2</text>
<text x="186.7" y="149.4">R0201</text>
<text x="186.7" y="148.2">5%</text>
<text x="190.2" y="150" transform="rotate(-90 190.2 150)">2</text>
<text x="191.8" y="149.4">R0201</text>
<text x="191.8" y="148.2">5%</text>
<text x="250.7" y="203.8">Size</text>
<text x="258.7" y="203.5">Title:</text>
<text x="292.5" y="203.8">REV</text>
<text x="250.6" y="208.1">Date:</text>
<text x="251.3" y="206.1">A2</text>
<text x="255" y="208">Monday, January 24, 2022</text>
<text x="255.4" y="206.3">Page Name:</text>
<text x="275.2" y="208.1">Sheet</text>
<text x="281.6" y="208">07</text>
<text x="285.4" y="208.1">o f</text>
<text x="289.2" y="208.1">26</text>
<text x="292.6" y="205.8">V1.3</text>
</g>
<g font-size="1.1" fill="#003f7f">
<text x="20.3" y="18.3">MIPI_CSI_RX_D0p</text>
<text x="20.3" y="19.6">MIPI_CSI_RX_D0n</text>
<text x="20.3" y="22.1">MIPI_CSI_RX_D1p</text>
<text x="20.3" y="23.4">MIPI_CSI_RX_D1n</text>
<text x="20.3" y="25.9">MIPI_CSI_RX_D2p</text>
<text x="20.3" y="27.2">MIPI_CSI_RX_D2n</text>
<text x="20.3" y="29.7">MIPI_CSI_RX_D3p</text>
<text x="19" y="33.5">MIPI_CSI_RX_CLK0p</text>
<text x="19" y="34.8">MIPI_CSI_RX_CLK0n</text>
<text x="20.3" y="31">MIPI_CSI_RX_D3n</text>
<text x="19" y="37.3">MIPI_CSI_RX_CLK1p</text>
<text x="19" y="38.6">MIPI_CSI_RX_CLK1n</text>
<text x="17.1" y="46.2">MIPI_CSI_RX_AVDD_0V9</text>
<text x="17.1" y="52.6">MIPI_CSI_RX_AVDD_1V8</text>
<text x="79.4" y="80.5">GPIO3_C6_d</text>
<text x="79.4" y="81.8">GPIO3_C7_d</text>
<text x="79.4" y="83.1">GPIO3_D0_d</text>
<text x="79.4" y="84.3">GPIO3_D1_d</text>
<text x="79.4" y="85.6">GPIO3_D2_d</text>
<text x="79.4" y="86.9">GPIO3_D3_d</text>
<text x="79.4" y="88.1">GPIO3_D4_d</text>
<text x="79.4" y="89.4">GPIO3_D5_d</text>
<text x="79.4" y="92">GPIO3_D6_d</text>
<text x="79.4" y="93.2">GPIO3_D7_d</text>
<text x="79.4" y="94.5">GPIO4_A0_d</text>
<text x="79.4" y="95.8">GPIO4_A1_d</text>
<text x="79.4" y="97">GPIO4_A2_d</text>
<text x="79.4" y="98.3">GPIO4_A3_d</text>
<text x="79.4" y="99.6">GPIO4_A4_d</text>
<text x="79.4" y="100.8">GPIO4_A5_d</text>
<text x="79.4" y="103.4">GPIO4_A6_d</text>
<text x="79.4" y="105.9">GPIO4_A7_d</text>
<text x="79.4" y="107.2">GPIO4_B0_d</text>
<text x="79.4" y="109.7">GPIO4_B1_d</text>
<text x="79.4" y="112.3">GPIO4_B2_d</text>
<text x="79.4" y="113.5">GPIO4_B3_d</text>
<text x="79.4" y="116.1">GPIO4_B4_d</text>
<text x="79.4" y="117.4">GPIO4_B5_d</text>
<text x="79.4" y="119.9">GPIO4_B6_d</text>
<text x="79.4" y="121.2">GPIO4_B7_d</text>
<text x="79.4" y="123.7">GPIO4_C0_d</text>
<text x="79.4" y="126.2">GPIO4_C1_d</text>
<text x="80.6" y="131.3">VCCIO6_1</text>
<text x="80.6" y="132.6">VCCIO6_2</text>
</g>
<g font-size="1.1" fill="#f00">
<text x="46" y="18.1">MIPI_CSI_RX_D0P</text>
<text x="46" y="19.4">MIPI_CSI_RX_D0N</text>
<text x="46" y="21.9">MIPI_CSI_RX_D1P</text>
<text x="46" y="23.2">MIPI_CSI_RX_D1N</text>
<text x="46" y="33.4">MIPI_CSI_RX_CLK0P</text>
<text x="46" y="34.6">MIPI_CSI_RX_CLK0N</text>
<text x="99.3" y="80.4">CAMERAB_PDN_L_GPIO3_C6</text>
<text x="112.3" y="82.9">WIFI_RESET</text>
<text x="118.5" y="81.6">DC_NTC</text>
<text x="112.4" y="84.2">WIFI_IO</text>
<text x="119.3" y="95.6">PHY1_RXD2/PLLOFF 37</text>
<text x="134.9" y="91.8">GMAC1_TXD2_M1</text>
<text x="134.9" y="93.1">GMAC1_TXD3_M1</text>
<text x="134.9" y="94.3">GMAC1_TXCLK_M1</text>
<text x="145.7" y="91.8">37</text>
<text x="145.7" y="93.1">37</text>
<text x="146.3" y="94.3">37</text>
<text x="119.1" y="96.9">PHY1_RXD3/PHYAD0 37</text>
<text x="134.9" y="98.1">GMAC1_RXCLK_M1</text>
<text x="134.9" y="99.4">GMAC1_TXD0_M1</text>
<text x="134.9" y="100.7">GMAC1_TXD1_M1</text>
<text x="145.7" y="99.4">37</text>
<text x="145.7" y="100.7">37</text>
<text x="146.3" y="98.1">37</text>
<text x="119.4" y="105.8">PHY1_RXD0/RXDLY</text>
<text x="119.4" y="107">PHY1_RXD1/TXDLY</text>
<text x="130.2" y="105.8">37</text>
<text x="130.2" y="107">37</text>
<text x="134.9" y="103.2">GMAC1_TXEN_M1</text>
<text x="145.7" y="103.2">37</text>
<text x="99.4" y="112.1">I2C4_SDA_M0</text>
<text x="99.4" y="113.4">I2C4_SCL_M0</text>
<text x="119.4" y="109.6">PHY1_RXDV/PHYAD2</text>
<text x="132.7" y="109.6">37</text>
<text x="99.1" y="115.8">I2C2_SDA_M1</text>
<text x="99.3" y="117.2">I2C2_SCL_M1</text>
<text x="134.9" y="119.7">GMAC1_MDC_M1</text>
<text x="145" y="119.7">37</text>
<text x="99.3" y="123.5">CIF_CLKOUT</text>
<text x="134.6" y="120.9">GMAC1_MDIO_M1</text>
<text x="145.4" y="120.9">37</text>
<text x="134.9" y="126.1">GMAC1_MCLKINOUT_M1</text>
<text x="148.8" y="126.1">37</text>
<text x="143.8" y="150.5">I2C2_SDA_M1</text>
<text x="143.8" y="151.7">I2C2_SCL_M1</text>
<text x="170.2" y="151.9">I2C4_SDA_M0</text>
<text x="170.3" y="153.8">I2C4_SCL_M0</text>
</g>
<g font-size="1.1" fill="#00f">
<text x="19" y="81.7">CIF_D1</text>
<text x="19" y="83">CIF_D2</text>
<text x="19" y="80.4">CIF_D0</text>
<text x="30.5" y="83">/ EBC_SDDO2</text>
<text x="30.5" y="81.7">/ EBC_SDDO1</text>
<text x="30.5" y="80.4">/ EBC_SDDO0</text>
<text x="39.4" y="81.7">/ SDMMC2_D1_M0</text>
<text x="39.4" y="80.4">/ SDMMC2_D0_M0</text>
<text x="39.4" y="83">/ SDMMC2_D2_M0</text>
<text x="53.3" y="83">/ I2S1_LRCK_TX_M1</text>
<text x="53.3" y="80.4">/ I2S1_MCLK_M1</text>
<text x="53.3" y="81.7">/ I2S1_SCLK_TX_M1</text>
<text x="66" y="83">/ VOP_BT656_D2_M1 /</text>
<text x="66" y="80.4">/ VOP_BT656_D0_M1 /</text>
<text x="66" y="81.7">/ VOP_BT656_D1_M1 /</text>
<text x="19" y="89.3">CIF_D7</text>
<text x="19" y="88.1">CIF_D6</text>
<text x="19" y="85.5">CIF_D4</text>
<text x="19" y="84.2">CIF_D3</text>
<text x="19" y="86.8">CIF_D5</text>
<text x="30.5" y="88.1">/ EBC_SDDO6</text>
<text x="30.5" y="86.8">/ EBC_SDDO5</text>
<text x="30.5" y="89.3">/ EBC_SDDO7</text>
<text x="30.5" y="85.5">/ EBC_SDDO4</text>
<text x="30.5" y="84.2">/ EBC_SDDO3</text>
<text x="39.4" y="85.5">/ SDMMC2_CMD_M0</text>
<text x="39.4" y="86.8">/ SDMMC2_CLK_M0</text>
<text x="39.4" y="84.2">/ SDMMC2_D3_M0</text>
<text x="39.4" y="88.1">/ SDMMC2_DET_M0</text>
<text x="39.4" y="89.3">/ SDMMC2_PWREN_M0</text>
<text x="53.3" y="84.2">/ I2S1_SDO0_M1</text>
<text x="53.3" y="86.8">/ I2S1_SDI1_M1</text>
<text x="53.3" y="85.5">/ I2S1_SDI0_M1</text>
<text x="53.3" y="89.3">/ I2S1_SDI3_M1</text>
<text x="53.3" y="88.1">/ I2S1_SDI2_M1</text>
<text x="66" y="88.1">/ VOP_BT656_D6_M1 /</text>
<text x="66" y="86.8">/ VOP_BT656_D5_M1 /</text>
<text x="66" y="84.2">/ VOP_BT656_D3_M1 /</text>
<text x="66" y="89.3">/ VOP_BT656_D7_M1 /</text>
<text x="66" y="85.5">/ VOP_BT656_D4_M1 /</text>
<text x="19" y="95.7">CIF_D11</text>
<text x="19" y="94.4">CIF_D10</text>
<text x="19" y="91.9">CIF_D8</text>
<text x="19" y="93.1">CIF_D9</text>
<text x="30.5" y="95.7">/ EBC_SDDO11</text>
<text x="30.5" y="94.4">/ EBC_SDDO10</text>
<text x="30.5" y="93.1">/ EBC_SDDO9</text>
<text x="30.5" y="91.9">/ EBC_SDDO8</text>
<text x="39.4" y="91.9">/ GMAC1_TXD2_M1</text>
<text x="39.4" y="95.7">/ GMAC1_RXD2_M1</text>
<text x="39.4" y="93.1">/ GMAC1_TXD3_M1</text>
<text x="39.4" y="94.4">/ GMAC1_TXCLK_M1</text>
<text x="53.3" y="91.9">/ UART1_TX_M1</text>
<text x="53.3" y="93.1">/ UART1_RX_M1</text>
<text x="66" y="91.9">/ PDM_CLK0_M1</text>
<text x="66" y="94.4">/ PDM_CLK1_M1</text>
<text x="66" y="93.1">/ PDM_SDI0_M1</text>
<text x="66" y="95.7">/ PDM_SDI1_M1</text>
<text x="77.5" y="93.1">/</text>
<text x="77.5" y="91.9">/</text>
<text x="77.5" y="94.4">/</text>
<text x="77.5" y="95.7">/</text>
<text x="19" y="96.9">CIF_D12</text>
<text x="19" y="99.5">CIF_D14</text>
<text x="19" y="100.8">CIF_D15</text>
<text x="19" y="98.2">CIF_D13</text>
<text x="30.5" y="100.8">/ EBC_SDDO15</text>
<text x="30.5" y="98.2">/ EBC_SDDO13</text>
<text x="30.5" y="99.5">/ EBC_SDDO14</text>
<text x="30.5" y="96.9">/ EBC_SDDO12</text>
<text x="39.4" y="96.9">/ GMAC1_RXD3_M1</text>
<text x="39.4" y="100.8">/ GMAC1_TXD1_M1</text>
<text x="39.4" y="98.2">/ GMAC1_RXCLK_M1</text>
<text x="39.4" y="99.5">/ GMAC1_TXD0_M1</text>
<text x="53.3" y="98.2">/ UART7_RX_M2</text>
<text x="53.3" y="100.8">/ UART9_RX_M2</text>
<text x="53.3" y="96.9">/ UART7_TX_M2</text>
<text x="53.3" y="99.5">/ UART9_TX_M2</text>
<text x="66" y="99.5">/ I2S2_LRCK_TX_M1 /</text>
<text x="66" y="96.9">/ PDM_SDI2_M1</text>
<text x="66" y="98.2">/ PDM_SDI3_M1</text>
<text x="66" y="100.8">/ I2S2_LRCK_RX_M1 /</text>
<text x="77.5" y="98.2">/</text>
<text x="77.5" y="96.9">/</text>
<text x="6.3" y="103.3">ISP_FLASHTRIGOUT</text>
<text x="19" y="105.8">CAM_CLKOUT0</text>
<text x="19" y="107.1">CAM_CLKOUT1</text>
<text x="30.5" y="107.1">/ EBC_SDCE2</text>
<text x="30.5" y="105.8">/ EBC_SDCE1</text>
<text x="30.5" y="103.3">/ EBC_SDCE0</text>
<text x="39.4" y="105.8">/ GMAC1_RXD0_M1</text>
<text x="39.4" y="103.3">/ GMAC1_TXEN_M1</text>
<text x="39.4" y="107.1">/ GMAC1_RXD1_M1</text>
<text x="53.3" y="103.3">/ SPI3_CS0_M0</text>
<text x="53.3" y="107.1">/ SPI3_MISO_M0</text>
<text x="53.3" y="105.8">/ SPI3_CS1_M0</text>
<text x="66" y="103.3">/ I2S1_SCLK_RX_M1 /</text>
<text x="66" y="107.1">/ I2S1_SDO1_M1</text>
<text x="66" y="105.8">/ I2S1_LRCK_RX_M1 /</text>
<text x="77.5" y="107.1">/</text>
<text x="6.3" y="109.6">ISP_PRELIGHT_TRIG</text>
<text x="19" y="112.2">I2C4_SDA_M0</text>
<text x="19" y="113.5">I2C4_SCL_M0</text>
<text x="30.5" y="109.6">/ EBC_SDCE3</text>
<text x="30.5" y="113.5">/ EBC_GDOE</text>
<text x="30.5" y="112.2">/ EBC_VCOM</text>
<text x="39.4" y="113.5">/ ETH1_REFCLKO_25M_M1 / SPI3_CLK_M0</text>
<text x="39.4" y="109.6">/ GMAC1_RXDV_CRS_M1</text>
<text x="39.4" y="112.2">/ GMAC1_RXER_M1</text>
<text x="53.3" y="112.2">/ SPI3_MOSI_M0</text>
<text x="66" y="113.5">/ I2S2_SDO_M1</text>
<text x="66" y="109.6">/ I2S1_SDO2_M1</text>
<text x="66" y="112.2">/ I2S2_SDI_M1</text>
<text x="77.5" y="112.2">/</text>
<text x="77.5" y="113.5">/</text>
<text x="77.5" y="109.6">/</text>
<text x="6.3" y="116">ISP_FLASH_TRIGIN</text>
<text x="17.8" y="116">/ I2C2_SDA_M1</text>
<text x="19" y="117.3">I2C2_SCL_M1</text>
<text x="19" y="119.8">CIF_HREF</text>
<text x="30.5" y="119.8">/ EBC_SDLE</text>
<text x="30.5" y="116">/ EBC_GDSP</text>
<text x="30.5" y="117.3">/ EBC_SDSHR</text>
<text x="39.4" y="119.8">/ GMAC1_MDC_M1</text>
<text x="53.3" y="119.8">/ UART1_RTSn_M1</text>
<text x="66" y="117.3">/ I2S1_SDO3_M1</text>
<text x="66" y="119.8">/ I2S2_MCLK_M1</text>
<text x="66" y="116">/ VOP_BT656_CLK_M1/</text>
<text x="77.5" y="117.3">/</text>
<text x="77.5" y="119.8">/</text>
<text x="6.3" y="123.6">PWM11_IR_M1</text>
<text x="17.8" y="123.6">/ CIF_CLKOUT</text>
<text x="19" y="121.1">CIF_VSYNC</text>
<text x="30.5" y="121.1">/ EBC_SDOE</text>
<text x="30.5" y="123.6">/ EBC_GDCLK</text>
<text x="39.4" y="121.1">/ GMAC1_MDIO_M1</text>
<text x="66" y="121.1">/ I2S2_SCLK_TX_M1 /</text>
<text x="77.5" y="123.6">/</text>
<text x="19" y="126.2">CIF_CLKIN</text>
<text x="30.5" y="126.2">/ EBC_SDCLK</text>
<text x="39.4" y="126.2">/ GMAC1_MCLKINOUT_M1</text>
<text x="53.3" y="126.2">/ UART1_CTSn_M1</text>
<text x="66" y="126.2">/ I2S2_SCLK_RX_M1 /</text>
</g>
<g font-size=".9">
<text x="30.7" y=".9">5</text>
<text x="89.5" y=".9">4</text>
<text x="148.4" y=".9">3</text>
<text x="207.3" y=".9">2</text>
<text x="266.2" y=".9">1</text>
<text x=".3" y="28">D</text>
<text x="296" y="28">D</text>
<text x=".3" y="79.8">C</text>
<text x="296" y="79.8">C</text>
<text x=".3" y="131.7">B</text>
<text x="296" y="131.7">B</text>
<text x=".3" y="183.5">A</text>
<text x="296" y="183.5">A</text>
<text x="30.7" y="209.6">5</text>
<text x="89.5" y="209.6">4</text>
<text x="148.4" y="209.6">3</text>
<text x="207.3" y="209.6">2</text>
<text x="266.2" y="209.6">1</text>
</g>
</svg>
